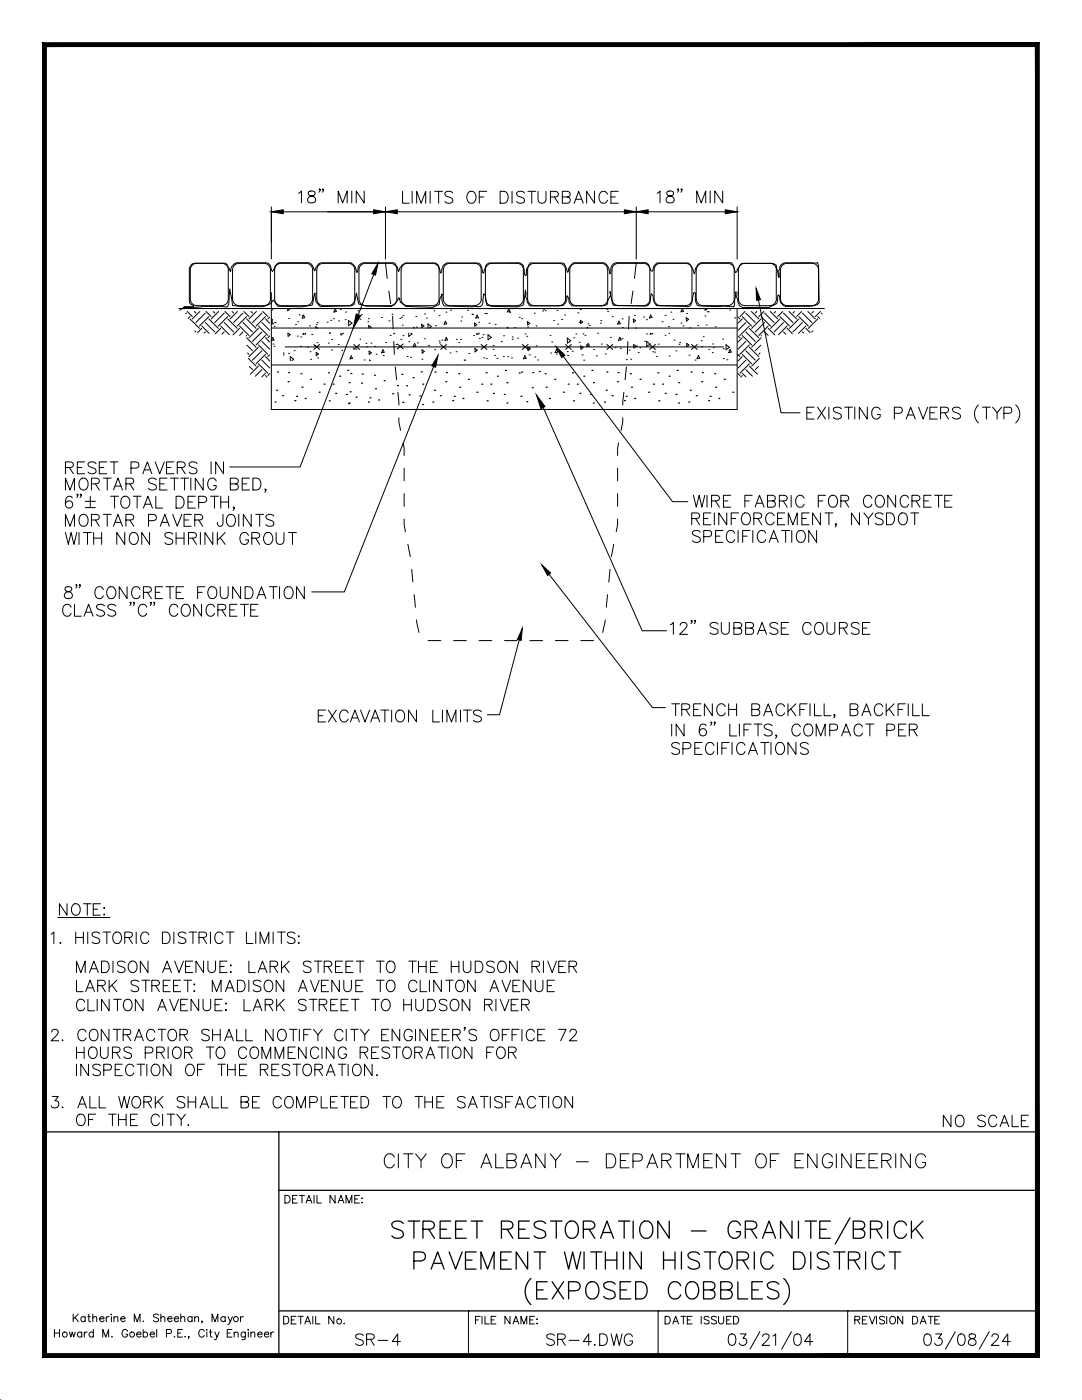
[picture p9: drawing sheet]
<svg xmlns="http://www.w3.org/2000/svg" width="216mm" height="279mm" viewBox="0 0 216 279" stroke-linecap="round" stroke-linejoin="round" font-family="sans-serif">
<!-- layer: Y -->
<g fill="none" stroke="#000" stroke-width=".2">
<path d="M59.6 38.6l.6-.5v2.4M61.6 38.2a.48 .48 0 0 0 .2 .8 .99 .99 0 0 1 1.2 1 .83 .83 0 0 1-1 .5 .83 .83 0 0 1-.6-.8 1.12 1.12 0 0 1 1.1-.7 .46 .46 0 0 0 .2-.8l-.3-.1zM63.9 37.8l-.1 .1-.2-.1 .2-.1 .1 .1-.3 .6M64.5 37.8l-.1 .1-.1-.1 .1-.1a.45 .45 0 0 1-.1 .7M70.2 38.1v2.4M72.7 38.1v2.4l-1.6-2.4v2.4M131.1 38.6l.6-.5v2.4M133.2 38.2a.48 .48 0 0 0 .2 .8 .96 .96 0 0 1 1.1 1 .83 .83 0 0 1-.9 .5 .83 .83 0 0 1-.7-.8 1.04 1.04 0 0 1 1.1-.7 .48 .48 0 0 0 .3-.8l-.4-.1zM135.4 37.8l-.1 .1-.1-.1 .1-.1a.45 .45 0 0 1-.1 .7M136.1 37.8l-.1 .1-.1-.1 .1-.1a.45 .45 0 0 1-.1 .7M141.7 38.1v2.4M144.2 38.1v2.4l-1.6-2.4v2.4"/>
<path d="M67.5 40.5v-2.4l.9 2.4 .9-2.4v2.4M76.9 52.5l.4 3.1M77.6 58.1l.4 2.5M126.3 58.1l-.4 2.5M127 52.5l-.4 3.1M139 40.5v-2.4l.9 2.4 .9-2.4v2.4M78.3 63.1l.1 2.5M78.6 68.2l.1 2.5M78.9 73.2l.2 2.6M79.4 78.3l.2 2.5M124.5 78.3l-.2 2.5M125 73.3l-.3 2.5"/>
<path d="M125.3 68.2l-.1 2.5M125.5 63.1l-.1 2.5M79.6 83.4v.8l.3 1.7M80.4 88.4l.2 1v1.5M80.6 98.5v2.5M80.6 93.4v2.6M123.2 98.5v2.5M123.2 93.4v2.6M123.4 88.4l-.2 1v1.5M124.3 83.4v.8l-.4 1.7M15.3 116.8l-.1 .1-.1-.1 .1-.2a.45 .45 0 0 1-.1 .7M16 116.8l-.1 .1-.1-.1 .1-.2a.45 .45 0 0 1-.1 .7"/>
<path d="M53.7 117.1h1.6M54.5 117.1v2.4M55.8 117.1v2.4M56.9 117.4a.88 .88 0 0 1 1-.3 .88 .88 0 0 1 .6 .9 1.04 1.04 0 0 1-.2 1.1 1.04 1.04 0 0 1-1.2 .3 1.52 1.52 0 0 1-.2-2zM60.7 117.1v2.4l-1.5-2.4v2.4M80.6 103.6v1.1l.3 1.4M81.4 108.6l.5 2.5M82.1 113.6l.3 2.5M82.6 118.7l.3 2.5M121.2 118.7l-.2 2.5M121.7 113.6l-.2 2.6M122.5 108.6l-.5 2.5"/>
<path d="M123.2 103.6v1.1l-.2 1.4M83.1 123.7l.5 2.5M85.4 127.8h2.6M90.5 127.8h2.5M95.6 127.8h2.5M100.7 127.8h2.5M105.7 127.8h2.6M110.8 127.8h2.5M118.4 127.8h-2.5M120.8 123.7l-.6 2.5M63.5 142.8h.9M65 141.7h-1.5v2.4h1.5"/>
<path d="M65.5 141.7l1.6 2.4M67.1 141.7l-1.6 2.4M69.5 142.3a.87 .87 0 0 0-1-.6 .87 .87 0 0 0-.7 .9 1.03 1.03 0 0 0 .2 1.1 1.03 1.03 0 0 0 1.1 .3l.4-.5M69.9 144.1l.9-2.4 .9 2.4M70.3 143.3h1.1M71.9 141.7l.9 2.4 .9-2.4M74 144.1l.9-2.4 .9 2.4M74.3 143.3h1.1M76 141.7h1.6M76.8 141.7v2.4M78.1 141.7v2.4M79.4 141.8a1.1 1.1 0 0 1 1.2 .4 1.1 1.1 0 0 1 0 1.3 .87 .87 0 0 1-1 .6 .87 .87 0 0 1-.7-.9 1.4 1.4 0 0 1 .5-1.4z"/>
<path d="M83.1 141.7v2.4l-1.6-2.4v2.4M86.4 141.7v2.4h1.3M88.3 141.7v2.4M89.2 144.1v-2.4l.9 2.4 .9-2.4v2.4M91.9 141.7v2.4M92.5 141.7h1.5M93.2 141.7v2.4M96.1 142a.9 .9 0 0 0-1.6 .3l.2 .3 .9 .3a.57 .57 0 0 1 .4 .5 .57 .57 0 0 1-.2 .6 1.07 1.07 0 0 1-1.3-.3M134 144.5v2.4M134 140.5h1.6M134.8 140.5v2.3M136 141.6l1.4-.1a.54 .54 0 0 0 0-.9l-1.4-.1v2.3"/>
<path d="M136.5 144.5v2.4l-1.6-2.4v2.4M136.8 141.6l.8 1.2M138.4 141.6h.9M139.9 140.5h-1.5v2.3h1.5M140.9 144.8a.68 .68 0 0 0-1-.2 1.82 1.82 0 0 0 0 2.2 .74 .74 0 0 0 1.1-.4 .74 .74 0 0 0-.6-1 .74 .74 0 0 0-.9 .7M142 144.2l-.1 .1-.1-.1 .1-.1a.45 .45 0 0 1-.1 .6M142.1 140.5v2.3l-1.6-2.3v2.3M142.7 144.2l-.1 .1-.1-.1 .1-.1a.45 .45 0 0 1-.1 .6M144.7 141a.87 .87 0 0 0-1-.5 .87 .87 0 0 0-.7 .9 1.03 1.03 0 0 0 .2 1.1 1.03 1.03 0 0 0 1.2 .2l.3-.4M145.4 141.6h1.6M145.4 140.5v2.3M145.6 144.5v2.4h1.4"/>
<path d="M147 140.5v2.3M147.5 144.5v2.4M149.9 144.5h-1.5v2.4M150 141.6l1.4-.1a.54 .54 0 0 0 0-.9l-1.4-.1v2.3h1a.63 .63 0 0 0 .6-.6 .63 .63 0 0 0-.6-.6M150.5 144.5h1.5M151.3 144.5v2.4M152.4 142.8l.9-2.3 .9 2.3M152.7 142h1.1M154.1 144.8a.9 .9 0 0 0-.9-.3 .9 .9 0 0 0-.7 .6l.2 .3 .9 .4a.57 .57 0 0 1 .5 .4 .57 .57 0 0 1-.3 .6 1.11 1.11 0 0 1-1.3-.3M156.5 141a.87 .87 0 0 0-.9-.5 .87 .87 0 0 0-.7 .9 1.03 1.03 0 0 0 .2 1.1 1.03 1.03 0 0 0 1.1 .2l.3-.4M157.2 140.5v2.3M157.8 141.5l1 1.3"/>
<path d="M158.8 140.5l-1.6 1.5M159.6 141.6h.9M159.7 145.1a.87 .87 0 0 0-1-.6 .87 .87 0 0 0-.7 .9 1.04 1.04 0 0 0 .2 1.1 1.04 1.04 0 0 0 1.2 .3l.3-.5M160.6 144.8a.87 .87 0 0 1 1-.3 .87 .87 0 0 1 .6 .9 1.03 1.03 0 0 1-.2 1.1 1.03 1.03 0 0 1-1.2 .3 1.47 1.47 0 0 1-.2-2zM161.1 140.5h-1.5v2.3M161.6 140.5v2.3M162.5 140.5v2.3h1.4M162.9 146.9v-2.4l.9 2.4 .9-2.4v2.4M164.4 140.5v2.3h1.4M165.6 145.8h1a.63 .63 0 0 0 .6-.7 .63 .63 0 0 0-.6-.6h-1v2.4M166.6 142.7l-.1 .1-.2-.1 .2-.1a.44 .44 0 0 1-.2 .7M167.9 146.9l.9-2.4 .9 2.4"/>
<path d="M168.3 146.1h1.1M169.6 141.6l1.4-.1a.54 .54 0 0 0 0-.9l-1.4-.1v2.3h1a.63 .63 0 0 0 .6-.6 .63 .63 0 0 0-.6-.6M172 142.8l.9-2.3 .9 2.3M172.1 145.1a.87 .87 0 0 0-1-.6 .87 .87 0 0 0-.7 .9 1.03 1.03 0 0 0 .2 1.1 1.03 1.03 0 0 0 1.2 .3l.3-.5M172.3 142h1.2M172.8 144.5h1.5M173.6 144.5v2.4M176.1 141a.87 .87 0 0 0-.9-.5 .87 .87 0 0 0-.7 .9 1.03 1.03 0 0 0 .2 1.1 1.03 1.03 0 0 0 1.1 .2l.3-.4M176.8 140.5v2.3M177 145.8h.9a.63 .63 0 0 0 .6-.7 .63 .63 0 0 0-.6-.6h-.9v2.4M177.4 141.5l1 1.3M178.4 140.5l-1.6 1.5"/>
<path d="M179.2 141.6h.9M179.3 145.6h.9M180.7 140.5h-1.5v2.3M180.8 144.5h-1.5v2.4h1.5M181.2 140.5v2.3M181.4 145.6l1.4-.1a.53 .53 0 0 0 0-.9l-1.4-.1v2.4M182.1 140.5v2.3h1.4M182.2 145.6l.8 1.3M184 140.5v2.3h1.4M10.2 186.4l.6-.4v2.3M12.1 188.1l-.2 .1 .2 .1 .1-.1M15.1 186v2.3"/>
<path d="M15.1 187.1h1.5M16.6 186v2.3M17.5 186v2.3M19.9 186.3a.86 .86 0 0 0-.8-.3 .86 .86 0 0 0-.7 .6l.2 .3 .9 .3a.57 .57 0 0 1 .4 .4 .57 .57 0 0 1-.2 .6 1.05 1.05 0 0 1-1.3-.2M20.6 186h1.5M21.3 186v2.3M22.9 186.1a1.09 1.09 0 0 1 1.3 .5 1.09 1.09 0 0 1-.2 1.4l-.2 .2a1.1 1.1 0 0 1-1.3-.5 1.1 1.1 0 0 1 .2-1.4zM24.9 187.1l1.3-.1a.53 .53 0 0 0 0-.9l-1.3-.1v2.3M25.7 187.1l.7 1.2M27.2 186v2.3M29.7 186.6a.84 .84 0 0 0-1-.6 .84 .84 0 0 0-.6 .9 1 1 0 0 0 .2 1.1 1 1 0 0 0 1.1 .2l.3-.5M32.4 186h.8a1.22 1.22 0 0 1 .8 1.2 1.22 1.22 0 0 1-.8 1.1h-.8z"/>
<path d="M34.7 186v2.3M37.1 186.3a.86 .86 0 0 0-.8-.3 .86 .86 0 0 0-.7 .6l.2 .3 .9 .3a.58 .58 0 0 1 .2 1 1.05 1.05 0 0 1-1.3-.2M37.7 186h1.6M38.5 186v2.3M39.7 187.1l1.3-.1a.51 .51 0 0 0 0-.9l-1.3-.1v2.3M40.5 187.1l.7 1.2M42 186v2.3M44.5 186.6a.84 .84 0 0 0-1-.6 .84 .84 0 0 0-.6 .9 1.01 1.01 0 0 0 .2 1.1 1.01 1.01 0 0 0 1.1 .2l.3-.5M45.1 186h1.6M45.9 186v2.3M49.2 186v2.3h1.3M51 186v2.3"/>
<path d="M51.9 188.3v-2.3l.9 2.3 .8-2.3v2.3M54.5 186v2.3M55.4 186h1.5M56.1 186v2.3M58.9 186.3a.86 .86 0 0 0-.9-.3 .86 .86 0 0 0-.7 .6l.3 .3 .8 .3a.57 .57 0 0 1 .4 .4 .57 .57 0 0 1-.1 .6 1.05 1.05 0 0 1-1.4-.2M59.6 186.8l.1 .1-.1 .1-.1-.1zM59.6 188.1l.1 .1-.1 .1-.1-.1zM10.3 206l.1-.4a.75 .75 0 0 1 1.1 0 .74 .74 0 0 1-.2 1l-1.1 1.1h1.5M17.2 206a.84 .84 0 0 0-1-.6 .84 .84 0 0 0-.7 .9 1 1 0 0 0 .2 1.1 1 1 0 0 0 1.1 .2l.4-.4M18 205.7a.85 .85 0 0 1 1-.3 .85 .85 0 0 1 .6 .9 .99 .99 0 0 1-.2 1.1 .99 .99 0 0 1-1.1 .2 1.43 1.43 0 0 1-.3-1.9zM21.7 205.4v2.3l-1.5-2.3v2.3M22.6 205.4h1.5"/>
<path d="M23.4 205.4v2.3M24.6 206.5l1.3-.1a.53 .53 0 0 0 0-.9l-1.3-.1v2.3M26.9 207.7l.8-2.3 .9 2.3M30.9 206a.84 .84 0 0 0-1-.6 .84 .84 0 0 0-.6 .9 1 1 0 0 0 .2 1.1 1 1 0 0 0 1.1 .2l.3-.4M31.5 205.4h1.6M32.3 205.4v2.3M33.7 205.7a.85 .85 0 0 1 1-.2 .85 .85 0 0 1 .5 .8 1 1 0 0 1-.2 1.1 1 1 0 0 1-1.1 .2 1.46 1.46 0 0 1-.2-1.9zM35.9 206.5l1.3-.1a.51 .51 0 0 0 0-.9l-1.3-.1v2.3M41.8 205.7a.86 .86 0 0 0-.9-.3 .86 .86 0 0 0-.7 .6l.3 .3 .8 .3a.55 .55 0 0 1 .4 .4 .55 .55 0 0 1-.1 .6 1.08 1.08 0 0 1-1.4-.2M42.4 205.4v2.3M43.9 205.4v2.3M44.8 207.7l.9-2.3 .9 2.3"/>
<path d="M47.2 205.4v2.3h1.3M49.1 205.4v2.3h1.3M54.5 205.4v2.3l-1.5-2.3v2.3M55.6 205.7a.85 .85 0 0 1 1-.2 .85 .85 0 0 1 .5 .8 1.01 1.01 0 0 1-.2 1.1 1.01 1.01 0 0 1-1.1 .2 1.4 1.4 0 0 1-.2-1.9zM57.8 205.4h1.5M58.5 205.4v2.3M59.7 205.4v2.3M62 205.4h-1.4v2.3M62.6 205.4l.8 1.1 .9-1.1M68.4 206a.84 .84 0 0 0-.9-.6 .84 .84 0 0 0-.7 .9 1.01 1.01 0 0 0 .2 1.1 1.01 1.01 0 0 0 1.1 .2l.3-.4M69.1 205.4v2.3M70 205.4h1.5"/>
<path d="M70.7 205.4v2.3M71.9 205.4l.9 1.1 .9-1.1M77.6 205.4h-1.4v2.3M79.8 205.4v2.3l-1.6-2.3v2.3M82.3 206a.84 .84 0 0 0-1-.6 .84 .84 0 0 0-.7 .9 1.01 1.01 0 0 0 .2 1.1 1.01 1.01 0 0 0 1.1 .2l.4-.4v-.4h-.6M82.9 205.4v2.3M85.3 205.4v2.3l-1.5-2.3v2.3M87.6 205.4h-1.4v2.3M89.7 205.4h-1.5v2.3M90.3 206.5l1.3-.1a.53 .53 0 0 0 0-.9l-1.3-.1v2.3M92.8 205.1l-.1 .1-.1-.1 .1-.1a.43 .43 0 0 1-.1 .6M95.1 205.7a.86 .86 0 0 0-.8-.3 .86 .86 0 0 0-.7 .6l.2 .3 .9 .3a.55 .55 0 0 1 .4 .4 .55 .55 0 0 1-.2 .6 1.08 1.08 0 0 1-1.3-.2"/>
<path d="M98 205.7a.85 .85 0 0 1 1-.2 .85 .85 0 0 1 .6 .8 1 1 0 0 1-.2 1.1 1 1 0 0 1-1.1 .2 1.46 1.46 0 0 1-.3-1.9zM101.6 205.4h-1.4v2.3M103.6 205.4h-1.4v2.3M104.1 205.4v2.3M106.6 206a.84 .84 0 0 0-.9-.6 .84 .84 0 0 0-.7 .9 1 1 0 0 0 .2 1.1 1 1 0 0 0 1.1 .2l.3-.4M107.3 206.5h.9M108.7 205.4h-1.4v2.3h1.4M111.4 205.4h1.6l-1.1 2.3M113.7 206l.2-.5 .7-.1a.56 .56 0 0 1 .3 .9l-1.3 1.4h1.5"/>
</g>
<!-- layer: EXBRICK -->
<g fill="none" stroke="#000" stroke-width=".2">
<path d="M38 59.7a1.32 1.32 0 0 0 1.3 1.3h4.9a1.32 1.32 0 0 0 1.4-1.3M39.3 52.6h4.9M39.3 52.5a1.32 1.32 0 0 0-1.3 1.4v5.8M44.2 52.5a1.32 1.32 0 0 1 1.4 1.4M45.6 53.9v5.8M46.4 59.7a1.32 1.32 0 0 0 1.3 1.3M47.7 52.6h4.9M47.7 52.5a1.32 1.32 0 0 0-1.3 1.4v5.8M52.7 52.5a1.32 1.32 0 0 1 1.3 1.4v5.8M54 59.7a1.32 1.32 0 0 1-1.3 1.3h-5M54.4 54.2l-.3-.4a1.49 1.49 0 0 0-.9-1.3h-6l-.4 .2a1.42 1.42 0 0 0-.7 1.3l-.1 .2-.6-1.3-.4-.4h-6.2a1.26 1.26 0 0 0-1 .9v6.7a.86 .86 0 0 0 .8 .9l.1 .2h-2M54.5 59.9l-.5 .7-1.4 .6h-4.3l-1.9-.2-.6-3.3-.2 3.1-.3 .5a43.4 43.4 0 0 0-8.1 .1l-.6-.1-.7 .6"/>
<path d="M147 54.3l.4-.8a.97 .97 0 0 1 1-.9h5.9l.6 .3 .5 2.5v-1.3l.2-.5a1.18 1.18 0 0 1 1.3-1.1l6.3-.1 .1 .7 .1 7.3-.3 .4-1.7 .4h-4.7a1.76 1.76 0 0 1-1.1-1.8l-.2-.5-.2 .1v.4a1.25 1.25 0 0 1-1 1.6l-.6 .3-5.4 .1a1.47 1.47 0 0 1-1-1.6l-.2-.6 .1-.9M147.3 59.7a1.32 1.32 0 0 0 1.4 1.3h4.9a1.32 1.32 0 0 0 1.3-1.3M148.7 52.6h4.9M148.7 52.5a1.32 1.32 0 0 0-1.4 1.4v5.8M153.6 52.5a1.32 1.32 0 0 1 1.3 1.4M154.9 53.9v5.8M155.7 59.7a1.32 1.32 0 0 0 1.4 1.3M157.1 52.6h4.9M157.1 52.5a1.32 1.32 0 0 0-1.4 1.4v5.8M162 52.5a1.32 1.32 0 0 1 1.3 1.4v5.8M163.3 59.7a1.32 1.32 0 0 1-1.3 1.3h-4.9"/>
</g>
<!-- layer: R -->
<g fill="none" stroke="#000" stroke-width=".2">
<path d="M54.1 42.3h93M54.1 41.3v10.4M76.9 41.3v10.4M127 41.3v10.4M147.1 41.3v10.4M37.2 62.5l-.2 .1M37.4 62.2l1 1M37.9 63.6l1.9 1.9M37.9 63.2l-.4 .4M38.8 62.2l.3 .3M38.9 66.1l.2 .2M39.9 62.2l-1.5 1.4"/>
<path d="M40.3 65.1l1.4 1.4M40.3 65.5l-.9 .9M41 64.4l1.9 1.9M41 66.3l-.3 .2M41 62.5l-1.9 1.9M41.1 62.2l1 1M41.7 63.6l1.9 1.9M41.7 63.2l-1.9 1.9M42.5 62.2l.4 .3M43.6 62.2l-1.5 1.4M44 65.1l1.8 1.7M44 65.5l-1 1.1"/>
<path d="M44.7 64.4l1.9 1.9M44.7 66.3l-.4 .4M44.7 62.5l-1.8 1.9M44.9 62.2l1 1M45.4 63.6l1.9 1.9M45.4 63.2l-1.8 1.9M46.3 62.2l.3 .3M47.4 62.2l-1.5 1.4M47.8 65.1l1.9 1.9M47.8 65.5l-1.3 1.3M48.5 64.4l1.9 1.9M48.5 66.3l-.7 .6"/>
<path d="M48.5 62.5l-1.9 1.9M48.7 62.2l1 1M49.2 67.4l1.9 1.9M49.2 63.6l1.9 1.9M49.2 67h-.1M49.2 63.2l-1.9 1.9M49.3 68.9l1.1 1.1M49.4 70.4l.3 .3M49.6 71.5l1.5 1.6M49.8 73.2l.6 .6M50.1 62.2l.3 .3M51.2 62.2l-1.5 1.4"/>
<path d="M51.6 72.6l1.8 1.9M51.6 68.8l1.8 1.9M51.6 65.1l1.8 1.9M51.6 65.5l-1.9 1.9M51.6 69.3l-1.9 1.9M51.6 73.1l-1.6 1.6M52.3 71.9l1.5 1.5M52.3 68.1l1.5 1.6M52.3 64.4l1.5 1.5M52.3 62.5l-1.9 1.9M52.3 66.3l-1.9 1.8M52.3 70l-1.9 1.9"/>
<path d="M52.3 73.8l-1.4 1.3M52.4 62.2l1 1M53 75l.3 .3M53 71.2l.8 .8M53 67.4l.8 .9M53 63.6l.8 .9M53 63.2l-1.9 1.9M53 67l-1.9 1.8M53 70.7l-1.9 1.9M53 74.5l-.7 .7M53.8 63.3l-.4 .3M53.8 67.1l-.4 .3"/>
<path d="M53.8 70.8l-.4 .4M53.8 74.6l-.4 .4M147.3 63.3l.3 .3M147.3 67.1l.3 .3M147.3 70.8l.3 .4M147.3 74.6l.3 .4M148.1 75l-.3 .3M148.1 71.2l-.8 .8M148.1 67.4l-.8 .9M148.1 63.6l-.8 .9M148.1 63.2l1.9 1.9M148.1 67l1.9 1.8"/>
<path d="M148.1 70.7l1.9 1.9M148.1 74.5l.7 .7M148.7 62.2l-1.1 1M148.8 71.9l-1.5 1.5M148.8 68.1l-1.5 1.6M148.8 64.4l-1.5 1.5M148.8 62.5l1.9 1.9M148.8 66.3l1.9 1.8M148.8 70l1.9 1.9M148.8 73.8l1.3 1.3M149.5 72.6l-1.9 1.9M149.5 68.8l-1.9 1.9"/>
<path d="M149.5 65.1l-1.9 1.9M149.5 65.5l1.9 1.9M149.5 69.3l1.9 1.9M149.5 73.1l1.6 1.6M149.9 62.2l1.5 1.4M151 62.2l-.3 .3M151.3 73.2l-.6 .6M151.5 71.5l-1.5 1.6M151.7 70.4l-.3 .3M151.8 68.9l-1.1 1.1M151.9 67.4l-1.9 1.9M151.9 63.6l-1.9 1.9"/>
<path d="M151.9 67h.1M151.9 63.2l1.9 1.9M152.4 62.2l-1 1M152.6 64.4l-1.9 1.9M152.6 66.3l.7 .6M152.6 62.5l1.9 1.9M153.3 65.1l-1.9 1.9M153.3 65.5l1.3 1.3M153.7 62.2l1.5 1.4M154.8 62.2l-.3 .3M155.6 63.6l-1.8 1.9M155.6 63.2l1.9 1.9"/>
<path d="M156.2 62.2l-1 1M156.3 64.4l-1.8 1.9M156.3 66.3l.5 .4M156.3 62.5l1.9 1.9M157.1 65.1l-1.8 1.7M157.1 65.5l1 1.1M157.4 62.2l1.5 1.4M158.5 62.2l-.3 .3M159.4 63.6l-1.9 1.9M159.4 63.2l1.9 1.9M159.9 62.2l-1 1M160.1 64.4l-1.9 1.9"/>
<path d="M160.1 66.3l.2 .2M160.1 62.5l1.9 1.9M160.8 65.1l-1.5 1.4M160.8 65.5l.8 .9M161.2 62.2l1.5 1.4M162.2 66.1l-.2 .2M162.3 62.2l-.3 .3M163.2 63.6l-1.9 1.9M163.2 63.2l.3 .4M163.7 62.2l-1 1M163.9 62.5l.1 .1"/>
</g>
<!-- layer: G -->
<path d="M54.1 58.4v23.3h93v-20.1M35.7 61.6h128.8M54.1 72.8h93M54.1 65.5h93" fill="none" stroke="#000" stroke-width=".2"/>
<!-- layer: DIM -->
<path d="M75.4 52.6l-.5 2.3-.7-.3zM150.9 57.6l.8 2.2-.7 .1zM71.1 62.7l.9 .3-1.5 2.5zM87.4 71l-.5 2.3-.7-.3zM111 69.2l1.7 1.7-.6 .5zM107 78.8l1.8 2.3-.9 .5zM108.1 112.7l1.8 1.7-.6 .5zM104.2 125.4l-.2 2.4-.8-.2z" fill="#000" stroke="#000" stroke-width=".2"/>
<g fill="none" stroke="#000" stroke-width=".2">
<path d="M74.6 54.8l-14.7 38.4h-14.1M151.3 59.9l4.6 22.5h3.7M54.1 63.6l.3 .2-.3 .2M54.1 64.4l.2-.3 .2 .5-.4 .1M54.3 61.8h.1M54.4 67.4l.3 .5-.6 .1zM54.5 68.7h.1M54.7 69.1h.1M54.7 65.1h.1M54.8 64.4h.1M54.9 64.4h.1M56.5 70.8h.1"/>
<path d="M56.5 70.5h.1M56.9 69.2h87.4M57.4 61.6v.4l.4-.3-.1-.1M57.4 66.5l.5 .3-.4 .3zM57.6 70.5h.1M57.6 63.6h.1M57.9 72v-.8l.7 .5-.3 .3M58.7 70h.1M59 64.8h.1M59.3 67.1h.1M59.4 64.2h.1M59.7 62.8h.1"/>
<path d="M59.9 69.1h.1M60 67.2h.1M60.3 63h.1M60.6 62.9l.2 .5-.5 .1zM60.6 66.5l-.1 .2 .5-.1-.1-.1M61.3 69.3h.1M61.7 65h.1M61.9 70.2h.1M62 71.7h.1M62.2 66.8h.1M62.6 68.7l1.2 1M62.8 69h.1"/>
<path d="M63 65.5v-.3l.4 .3M63.1 70.3l.4 .4-.4 .3zM63.1 64.8h.1M63.2 68.4h.1M63.3 64.4h.1M63.4 71.4h.1M63.8 68.7l-1.2 1M65.3 64.3h.1M65.5 68.5h.1M65.7 66.5h.1M66 63.9h.1M66.1 69.9h.1"/>
<path d="M66.2 67.8h.1M66.5 63.6h.1M66.9 61.7l.2 .5-.5 .1zM67.5 68.8h.1M67.6 64.1h.1M68 61.6v.2l.2-.2M68 66.5l.1 .4 .3-.4M68.2 69.9h.1M68.9 63.8h.1M68.9 62.3h.1M69.6 64l.6 .5-.6 .5zM70.1 71l.2 .5-.5 .1z"/>
<path d="M70.4 69.5h.1M70.6 68.7l1.2 1M71 69.7h.1M71.4 62h.1M71.8 68.7l-1.2 1M71.8 67.7h.1M71.8 63.7h.1M72.1 62.8h.1M72.7 71.8h.1M73 68.5h.1M73.2 69.2h.1M73.4 64.2h.1"/>
<path d="M73.5 63.6h.1M73.6 65.5v-.5l.4 .3-.2 .2M73.6 70.1l.5 .3-.4 .3zM73.8 72l-.1-.2 .2 .2M74 68.5h.1M74.7 69.1h.1M75.1 70.7h.1M76.1 63.4h.1M76.4 69.8l.3 .5-.6 .1zM76.5 71h.1M76.9 68.3h.1M77.6 64h.1"/>
<path d="M77.9 67h.1M78.2 62.7h.1M78.6 66.5v.1l.2-.1M79 68.8h.1M79.3 68.6l1.2 1M79.8 63.5h.1M79.9 69.1h.1M80 67.7h.1M80.1 63.3h.1M80.3 64.9h.1M80.4 67h.1M80.4 63h.1"/>
<path d="M80.5 68.6l-1.2 1M81.2 71.1h.1M81.6 66.5v.6l.6-.4-.2-.2M81.6 68.2h.1M81.9 71.3h.1M82.5 65.5l.1-.2v.2M82.7 68.6l.3 .5-.6 .1zM83 63.2h.1M83.1 65.3h.1M83.3 68.4h.1M84.1 64.7l.5 .3-.4 .4zM84.2 71.7h.1"/>
<path d="M84.2 69.8l.5 .3-.5 .4zM84.7 67.6h.1M84.7 62.7h.1M85.1 63.5h.1M85.4 65.5v-.9l.7 .6-.5 .3M85.5 68.9h.1M86.5 73.2l-17.8 44.9h-6.5M86.6 62h.1M86.7 69.8h.1M86.9 65h.1M87.6 68.1h.1M87.6 63h.1"/>
<path d="M87.7 68.5h.1M87.9 68.7l1.2 1M88.1 67.9h.1M88.9 64.1l.2 .5-.5 .1zM89 62.3h.1M89 67.3l.3 .5-.5 .1zM89.1 68.7l-1.2 1M89.8 70.4h.1M89.9 61.9h.1M91 70.2h.1M91 67.7h.1M91.5 68.4h.1"/>
<path d="M91.9 67.7h.1M91.9 64.1h.1M92.1 63.3h.1M92.6 71.9h.1M92.7 71.9h.1M93.3 61.9h.1M93.6 70.5h.1M94.2 62.7h.1M94.3 62.8h.1M94.5 67h.1M94.7 64.5l.4 .3-.4 .3zM94.8 69.6l.4 .3-.4 .3z"/>
<path d="M95.2 66.5l-.1 .2 .5-.1-.1-.1M95.2 62.9l.3 .5-.6 .1zM95.5 64.3h.1M95.7 67.5h.1M96 68.7l1.2 1M96.2 67.4h.1M96.4 66.8h.1M96.5 71.4h.1M96.8 62.6h.1M97 71.5h.1M97.1 62.6h.1M97.2 68.7l-1.2 1"/>
<path d="M97.4 66.8l.6 .5-.6 .5zM97.6 61.6h.1M97.6 64.5h.1M98.4 69.7h.1M98.4 69h.1M98.7 70.9h.1M98.8 64.7h.1M99.2 71.6h.1M100 68.2h.1M100.4 71.2h.1M100.5 67h.1M101.2 65.5v-.2l.2 .2"/>
<path d="M101.3 71.2h.1M101.5 61.6l.3 .5-.6 .2zM101.7 62.4h.1M102.1 71.4h.1M102.2 67.7h.1M102.2 67.2h.1M102.7 65.4h.1M103.3 67.5h.1M103.6 63.3h.1M104.1 63.6h.1M104.2 68.7l1.2 1M104.7 71l.3 .5-.5 .1z"/>
<path d="M104.8 66.7h.1M105.1 67.1h.1M105.2 64.2l.5 .3-.4 .4zM105.3 69.7h.1M105.3 65.3h.1M105.3 69.3l.5 .3-.4 .4zM105.4 68.7l-1.2 1M105.5 69.4h.1M105.6 70.8h.1M106.6 62.5h.1M106.7 71.2h.1M107 69h.1"/>
<path d="M107 65h.1M107.3 71.8h.1M108.2 62.1h.1M108.5 61.8h.1M108.8 62h.1M109.7 66.9h.1M109.9 70.5h.1M110.1 68.2h.1M110.5 63.9h.1M111 70.7h.1M111 69.8l.3 .5-.5 .1zM111.1 62h.1"/>
<path d="M111.3 64.7h.1M112.1 63.8h.1M112.1 70.4h.1M112.4 71.1l21.8 29h3M112.6 62.9h.1M112.8 68.7l1.2 1M113.2 70.2h.1M113.2 67.5l.7 .5-.7 .5zM113.3 71h.1M114 68.7l-1.2 1M114.2 70.1h.1M114.5 67.4h.1"/>
<path d="M114.9 66.7h.1M115.3 62.4h.1M115.5 68.3h.1M115.6 64.3h.1M115.8 61.8h.1M115.8 63.9l.5 .3-.4 .4zM115.9 69l.5 .4-.5 .3zM116.2 70.8h.1M116.3 66.6h.1M116.5 71.9h.1M116.7 66.9h.1M116.9 68.8h.1"/>
<path d="M117.1 65.5l.1-.2 .1 .2M117.3 64.6h.1M117.4 68.5l.2 .5-.5 .2zM117.6 65h.1M118.4 69.8h.1M119 71h.1M119.2 66.5h.1M119.8 64.5h.1M119.9 64h.1M120 68.7h.1M120.8 70.6h.1M121.1 68.7l1.2 1"/>
<path d="M121.1 61.7h.1M121.2 62.2h.1M121.8 67.3h.1M122.2 63.2h.1M122.3 68.7l-1.2 1M122.7 69.4h.1M123.5 64.1l.3 .5-.6 .1zM123.7 67.3l.2 .5-.5 .1zM123.8 69.5h.1M124.1 67.6h.1M124.1 63.6h.1M124.2 65.4h.1"/>
<path d="M125 71.8h.1M125.5 69.9h.1M125.8 71.7h.1M126.4 63.7l.4 .3-.4 .3zM126.4 68.8l.5 .3-.4 .3zM126.6 63h.1M126.8 65.5h.1M127 61.6h.1M127 69.1h.1M127.4 70.3h.1M127.7 69.4h.1M128.4 63.3h.1"/>
<path d="M128.6 68.1h.1M129 63.8h.1M129 66.7h.1M129 68.1l.7 .6-.6 .4zM129.6 68.7l1.2 1M129.8 66.5l-.1 .2 .5-.1v-.1M129.8 62.9l.3 .5-.5 .1zM130.3 70.2h.1M130.6 70.3h.1M130.8 68.7l-1.2 1M131 71.1h.1M131.3 68.7h.1"/>
<path d="M132.1 64.2h.1M132.7 66.9h.1M132.7 62.9h.1M133.4 65.2h.1M133.5 66.5h.1M133.5 71.1h.1M133.8 62.3h.1M134.3 63.7h.1M134.5 67.9h.1M134.9 70h.1M135.5 68.7h.1M135.6 68.3h.1"/>
<path d="M135.9 64.5h.1M136.1 61.6l.3 .5-.5 .1 .2-.6M136.3 65h.1M136.9 63.4l.5 .3-.4 .4zM137 68.5l.5 .3-.4 .4zM137 62.6h.1M137.5 70.9h.1M137.6 65.4h.1M138 68.7l1.1 1M138.7 71.9h.1M139.1 68.7l-1.1 1M139.2 64.9h.1"/>
<path d="M139.4 71l.2 .5-.5 .1zM139.9 68h.1M140 69.1h.1M140.3 67.2h.1M140.7 63.1h.1M140.7 61.6v.3l.5-.3M140.9 64.9h.1M141.1 62.2h.1M141.3 62.2h.1M141.4 69.7h.1M142.1 70.4h.1M142.2 68.6h.1"/>
<path d="M142.3 69.4h.1M142.7 65.2h.1M144.2 67.6h.1M144.3 69.6h.1M144.4 71.6h.1M144.9 68.8l.6 .5-.6 .5zM145 71.8h.1M145.5 70.4h.1M145.6 61.9h.1M145.7 69.7l.2 .6-.5 .1zM146.6 63.4h.1M108.3 81.2l19.8 44.7h4.9"/>
<path d="M109.6 114.6l20.6 26.6h2.6M103.6 127.7l-3.9 14.9h-2.5"/>
</g>
<!-- layer: TEXT -->
<g fill="none" stroke="#000" stroke-width=".2">
<path d="M14.4 99.4a.68 .68 0 0 0-1-.2 1.82 1.82 0 0 0 0 2.1 .73 .73 0 0 0 1.1-.3 .73 .73 0 0 0-.5-1 .73 .73 0 0 0-.9 .6M15.5 98.7l-.1 .1-.1-.1 .1-.1a.45 .45 0 0 1-.1 .7M16.2 98.7l-.1 .1-.1-.1 .1-.1a.44 .44 0 0 1-.1 .7M18 99v2.1M22.1 99h1.5M22.9 99v2.4M24.3 99.4a.88 .88 0 0 1 1-.3 .88 .88 0 0 1 .6 .8 1.04 1.04 0 0 1-.2 1.2 1.04 1.04 0 0 1-1.1 .2 1.51 1.51 0 0 1-.3-1.9zM26.6 99h1.6M27.4 99v2.4M31.1 99v2.4h1.3M35.1 99h.8a1.27 1.27 0 0 1 .9 1.2 1.27 1.27 0 0 1-.9 1.2h-.8zM39 99h-1.5v2.4"/>
<path d="M42 99h1.6M42.8 99v2.4M44 99v2.4M45.6 99v2.4M46 96.6l1.3-.2a.53 .53 0 0 0 0-.9l-1.3-.1v2.4l1.3-.1a.62 .62 0 0 0 .2-.7 .62 .62 0 0 0-.5-.4M48.3 96.6h.9M49.8 95.4h-1.5v2.4h1.5M50.5 95.4h.8a1.27 1.27 0 0 1 .8 1.2 1.27 1.27 0 0 1-.8 1.2h-.8zM53.1 97.7l-.2 .1-.1-.1 .1-.1 .2 .1-.3 .6M161 82.4h.9M162.5 81.3h-1.5v2.3h1.5M163.1 81.3l1.6 2.3"/>
<path d="M164.7 81.3l-1.6 2.3M165.4 81.3v2.3M167.9 81.6a.9 .9 0 0 0-1.6 .2l.2 .3 .9 .4a.58 .58 0 0 1 .4 .4 .58 .58 0 0 1-.2 .6 1.07 1.07 0 0 1-1.3-.2M168.6 81.3h1.5M169.3 81.3v2.3M170.6 81.3v2.3M173.1 81.3v2.3l-1.6-2.3v2.3M175.6 81.8a.87 .87 0 0 0-1-.5 .87 .87 0 0 0-.7 .8 1.03 1.03 0 0 0 .3 1.2 1.03 1.03 0 0 0 1.1 .2l.3-.4v-.4h-.5M178.5 82.5h1a.61 .61 0 0 0 .6-.6 .61 .61 0 0 0-.6-.6h-1v2.3M180.8 83.6l.9-2.3 .9 2.3M181.2 82.8h1.1M183.3 81.3l.9 2.3 .9-2.3"/>
<path d="M185.5 82.4h1M187 81.3h-1.5v2.3h1.5M187.7 82.4l1.3-.1a.54 .54 0 0 0 0-.9l-1.3-.1v2.3M188.5 82.4l.8 1.2M191.6 81.6a.9 .9 0 0 0-1.5 .2l.2 .3 .9 .4a.58 .58 0 0 1 .4 .4 .58 .58 0 0 1-.2 .6 1.07 1.07 0 0 1-1.3-.2M195.2 80.8a2.43 2.43 0 0 0 0 3.6M196 81.3h1.6M196.8 81.3v2.3M198.1 81.3l.9 1.1 .9-1.1M199 82.4v1.2M200.3 82.5l1.4-.1a.63 .63 0 0 0 .2-.7 .63 .63 0 0 0-.6-.4h-1v2.3M202.7 80.8a2.39 2.39 0 0 1 0 3.6"/>
<path d="M28.6 101.4l.9-2.4 .9 2.4M39.6 100.3h1.1a.63 .63 0 0 0 .6-.6 .63 .63 0 0 0-.6-.7h-1.1v2.4M11.5 183.1h10.5M13.4 180.4v2.2l-1.5-2.2v2.2M14.7 180.5a1.06 1.06 0 0 1 1.2 .3 1.06 1.06 0 0 1 0 1.3 .84 .84 0 0 1-1 .6 .84 .84 0 0 1-.6-.9 1.44 1.44 0 0 1 .4-1.3zM16.7 180.4h1.5M17.4 180.4v2.2M18.6 181.5h.9M20 180.4h-1.4v2.2h1.4M20.7 181.2l.1-.1 .1 .1-.1 .1zM20.7 182.5l.1-.1 .1 .1-.1 .1zM145.6 266.3a.77 .77 0 0 1 1.1 .3 1.85 1.85 0 0 1-.2 1.8 .71 .71 0 0 1-1.1-.3 1.92 1.92 0 0 1 .2-1.8z"/>
<path d="M147.7 266.2h1.2l-.6 .9a.76 .76 0 0 1 .7 1 .76 .76 0 0 1-1.3 .3l-.2-.3M151.6 265.8l-2 3.5M152.2 266.7l.1-.3 .3-.2 .6 .1a.53 .53 0 0 1 .2 .8l-1.3 1.4h1.5M154.2 266.6l.6-.4v2.3M157.9 265.8l-1.9 3.5M158.7 266.3a.77 .77 0 0 1 1.1 .3 1.85 1.85 0 0 1-.2 1.8 .71 .71 0 0 1-1.1-.3 1.92 1.92 0 0 1 .2-1.8zM162.2 267.7h-1.7l1.1-1.5v2.3M184.6 266.3a.77 .77 0 0 1 1.1 .3 1.85 1.85 0 0 1-.2 1.8 .71 .71 0 0 1-1.1-.3 1.92 1.92 0 0 1 .2-1.8zM186.7 266.2h1.2l-.6 .9a.76 .76 0 0 1 .7 1 .76 .76 0 0 1-1.3 .3l-.2-.3M190.6 265.8l-1.9 3.5M191.4 266.3a.74 .74 0 0 1 1.1 .3 1.45 1.45 0 0 1-.6 1.9h-.2a1.07 1.07 0 0 1-.6-1.3zM193.5 266.3a.47 .47 0 0 0 .2 .8 .92 .92 0 0 1 1.1 1 .79 .79 0 0 1-.9 .4 .79 .79 0 0 1-.7-.8 1.06 1.06 0 0 1 1.1-.6 .47 .47 0 0 0 .2-.8l-.3-.1z"/>
<path d="M197.4 265.8l-2 3.5M197.9 266.7l.1-.3 .4-.2 .6 .1a.53 .53 0 0 1 .1 .8l-1.3 1.4h1.5M201.6 267.7h-1.6l1.1-1.5v2.3"/>
</g>
<!-- layer: C -->
<g fill="none" stroke="#000" stroke-width=".25">
<path d="M55.2 77.9h.1M55.4 74.3h.1M56.4 79h.1M57.5 76.2h.1M57.6 74.4h.1M58.8 79.9h.1M59.2 79.1h.1M60 74.6h.1M60.3 77.3h.1M60.9 79.5h.1M62 75.7h.1M63.7 78.3h.1"/>
<path d="M64.6 76.7h.1M65.5 74.4h.1M65.7 80h.1M66.5 76.7h.1M67 78.5h.1M67.8 75.1h.1M69.1 78.7h.1M69.4 73.9h.1M69.7 76.4h.1M69.9 78.2h.1M70 74.5h.1M71.1 79.3h.1"/>
<path d="M72.2 76.5h.1M72.3 74.7h.1M73.8 79.4h.1M74.7 74.9h.1M74.9 77.6h.1M75.6 79.8h.1M76.6 76h.1M78.4 78.6h.1M79.3 77h.1M80.2 74.7h.1M81.1 77h.1M81.7 78.8h.1"/>
<path d="M82.4 75.4h.1M83.8 79h.1M84.1 74.2h.1M84.3 76.7h.1M86.7 77.9h.1M86.8 74.3h.1M87.9 79h.1M89 76.2h.1M89.1 74.4h.1M90.3 79.9h.1M90.7 79.1h.1M91.5 74.6h.1"/>
<path d="M91.7 77.3h.1M92.4 79.5h.1M93.5 75.7h.1M95.2 78.3h.1M96.1 76.7h.1M97 74.4h.1M97.2 80h.1M97.9 76.7h.1M98.5 78.5h.1M99.3 75.1h.1M100.6 78.7h.1M100.9 73.9h.1"/>
<path d="M101.2 76.4h.1M103.6 74.4h.1M103.9 79.1h.1M104.1 74.3h.1M106.2 77.4h.1M106.3 74.4h.1M107.6 74.1h.1M108.8 74.6h.1M109 77.3h.1M109.6 79.5h.1M110.7 75.7h.1M112.4 78.3h.1"/>
<path d="M113.4 76.7h.1M114.3 74.4h.1M114.4 80h.1M115.2 76.7h.1M115.7 78.5h.1M116.5 75.1h.1M117.9 78.7h.1M118.1 73.9h.1M118.4 76.4h.1M121 77.9h.1M121.1 74.3h.1M122.1 79h.1"/>
<path d="M123.2 76.2h.1M123.3 74.4h.1M124.6 79.9h.1M124.9 79.1h.1M125.8 74.6h.1M126 77.3h.1M126.6 79.5h.1M127.7 75.7h.1M129.4 78.3h.1M130.4 76.7h.1M131.3 74.4h.1M131.4 80h.1"/>
<path d="M132.2 76.7h.1M132.7 78.5h.1M133.5 75.1h.1M134.9 78.7h.1M135.1 73.9h.1M135.4 76.4h.1M137.8 77.9h.1M137.9 74.3h.1M138.9 79h.1M140 76.2h.1M140.1 74.4h.1M141.4 79.9h.1"/>
<path d="M141.7 79.1h.1M142.6 74.6h.1M142.8 77.3h.1M143.4 79.5h.1M144.5 75.7h.1M146.2 78.3h.1M147.2 70.9h.1M54.9 80.2h.1M69.6 80.5h.1M69.7 80.4h.1M73.5 80.2h.1M80.4 80.3h.1"/>
<path d="M84.3 80.7h.1M86.4 80.2h.1M101.1 80.4h.1M105.1 80.2h.1M107.9 80.3h.1M118.4 80.4h.1M120.6 80.2h.1M135.4 80.4h.1M137.4 80.2h.1M80.5 244.2a1.52 1.52 0 0 0-2.3 0 .83 .83 0 0 0 .6 1l1 .3a.82 .82 0 0 1 .6 .6 .82 .82 0 0 1-.3 .9 1.55 1.55 0 0 1-1.9-.4M81.4 243.7h2.3M82.6 243.7v3.4"/>
<path d="M84.4 245.3h1.5l.4-.1a.76 .76 0 0 0 0-1.3l-.4-.2h-1.5v3.4M85.5 245.3l1.2 1.8M87.8 245.3h1.3M89.9 243.7h-2.1v3.4M90.9 245.3h1.3M93 243.7h-2.1v3.4M94 243.7h2.3M95.2 243.7v3.4M100.1 245.3h1.4l.5-.1a.79 .79 0 0 0 0-1.3l-.5-.2h-1.4v3.4M101.2 245.3l1.1 1.8M103.5 245.3h1.3M105.6 243.7h-2.1v3.4"/>
<path d="M105.9 255.1a3.5 3.5 0 0 0 0 5.3M107.1 257.4h1.3M108.9 244.2a1.52 1.52 0 0 0-2.3 0 .83 .83 0 0 0 .7 1l.9 .3a.82 .82 0 0 1 .7 .6 .82 .82 0 0 1-.4 .9 1.55 1.55 0 0 1-1.9-.4M109.2 255.8h-2.1v3.4h2.1M109.9 243.7h2.2M110.2 255.8l2.3 3.4M111 243.7v3.4M112.5 255.8l-2.3 3.4M113.1 244.2a1.27 1.27 0 0 1 1.5-.5 1.27 1.27 0 0 1 .8 1.3 1.56 1.56 0 0 1-1.6 2.1 2.02 2.02 0 0 1-.7-2.9zM113.5 257.6h1.4a.9 .9 0 0 0 .9-.9 .9 .9 0 0 0-.9-.9h-1.4v3.4M116.4 245.3h1.5l.4-.1a.76 .76 0 0 0 0-1.3l-.4-.2h-1.5v3.4M117.2 256.3a1.27 1.27 0 0 1 1.5-.5 1.27 1.27 0 0 1 .8 1.3 1.56 1.56 0 0 1-1.6 2.1 1.98 1.98 0 0 1-.7-2.9z"/>
<path d="M117.5 245.3l1.2 1.8M119.8 247.1l1.3-3.4 1.3 3.4M120.3 246h1.6M122.7 256.3a1.51 1.51 0 0 0-2.2 0 .87 .87 0 0 0 .6 1l1 .3a.82 .82 0 0 1 .6 .6 .82 .82 0 0 1-.3 .9 1.59 1.59 0 0 1-1.9-.4M123.4 243.7h2.3M123.7 257.4h1.3M124.5 243.7v3.4M125.9 255.8h-2.2v3.4h2.2M126.3 243.7v3.4M126.8 255.8h1.2a1.83 1.83 0 0 1 1.2 1.7 1.83 1.83 0 0 1-1.2 1.7h-1.2zM128 244.2a1.27 1.27 0 0 1 1.4-.5 1.27 1.27 0 0 1 .9 1.3 1.56 1.56 0 0 1-1.7 2.1 2.02 2.02 0 0 1-.6-2.9zM133.5 243.7v3.4l-2.2-3.4v3.4"/>
<path d="M135.8 256.6a1.27 1.27 0 0 0-1.4-.8 1.27 1.27 0 0 0-1 1.3 1.56 1.56 0 0 0 1.6 2.1l.7-.5 .1-.3M137.1 256.3a1.27 1.27 0 0 1 1.5-.5 1.27 1.27 0 0 1 .8 1.3 1.56 1.56 0 0 1-1.6 2.1 2.02 2.02 0 0 1-.7-2.9zM137.9 245.7h3M140.4 257.4h1.5l.4-.1a.79 .79 0 0 0 0-1.3l-.4-.2h-1.5v3.4h1.5a.9 .9 0 0 0 .8-.9 .9 .9 0 0 0-.8-.9M143.8 257.4h1.5l.5-.1a.79 .79 0 0 0 0-1.3l-.5-.2h-1.5v3.4h1.5a.9 .9 0 0 0 .8-.9 .9 .9 0 0 0-.8-.9M147.2 255.8v3.4h2M147.7 244.5a1.26 1.26 0 0 0-1.4-.8 1.26 1.26 0 0 0-1 1.3 1.56 1.56 0 0 0 1.6 2.1 1.16 1.16 0 0 0 .8-1.3h-.8M148.7 245.3h1.5l.5-.1a.76 .76 0 0 0 0-1.3l-.5-.2h-1.5v3.4M149.9 245.3l1.1 1.8M150 257.4h1.3M152.1 247.1l1.4-3.4 1.2 3.4M152.1 255.8h-2.1v3.4h2.1"/>
<path d="M152.6 246h1.7M155.4 256.3a1.51 1.51 0 0 0-2.3 0 .87 .87 0 0 0 .7 1l.9 .3a.83 .83 0 0 1 .7 .6 .83 .83 0 0 1-.3 .9 1.59 1.59 0 0 1-2-.4M156.4 255.1a3.5 3.5 0 0 1 0 5.3M158 243.7v3.4l-2.3-3.4v3.4M159.3 243.7v3.4M160.6 243.7h2.3M161.8 243.7v3.4M163.6 245.3h1.3M165.7 243.7h-2.1v3.4M169.6 243l-2.9 5.3M170.3 245.3h1.4l.5-.1a.79 .79 0 0 0 0-1.3l-.5-.2h-1.4v3.4h1.4l.5-.1a.91 .91 0 0 0 .3-1 .91 .91 0 0 0-.8-.7M173.7 245.3h1.5l.5-.1a.79 .79 0 0 0 0-1.3l-.5-.2h-1.5v3.4"/>
<path d="M174.8 245.3l1.2 1.8M177.1 243.7v3.4M180.9 244.5a1.25 1.25 0 0 0-1.5-.8 1.25 1.25 0 0 0-1 1.3 1.56 1.56 0 0 0 1.7 2.1l.6-.5 .2-.3M181.9 243.7v3.4M182.7 245.2l1.4 1.9M184.1 243.7l-2.2 2.3"/>
</g>
<!-- layer: NEWBRICK -->
<g fill="none" stroke="#000" stroke-width=".2">
<path d="M54.4 54.2l.3-.5a1.69 1.69 0 0 1 1-1.3h5.9a2.43 2.43 0 0 1 1.2 1.6l.1-.1a1.87 1.87 0 0 1 1.2-1.4h6a1.95 1.95 0 0 1 1 1.8l.2 .1 .1-.6a1.14 1.14 0 0 1 1-1.3h6.2a2.6 2.6 0 0 1 .9 1.7l.2-.5a1.76 1.76 0 0 1 1-1.1l.1-.1h6.2a2.12 2.12 0 0 1 .9 2l.2-.2a1.76 1.76 0 0 1 1.1-1.8h6.2a2.1 2.1 0 0 1 1 2h.1l.1-.3a2.06 2.06 0 0 1 1-1.7h6.1a1.29 1.29 0 0 1 .9 1.4l.2 1h.2a2.75 2.75 0 0 1 .9-2.5l6.4 .1 .2 .1 .2 .3 .5 1.4 .2-.1a2.23 2.23 0 0 1 1.1-1.7h6a2.57 2.57 0 0 1 1.2 2.2l.2-.5a1.39 1.39 0 0 1 1.1-1.8h6l.5 .6 .4 1 .3 .1a2.21 2.21 0 0 1 .9-1.6h6.3a4.4 4.4 0 0 1 1.2 2.2v-.3a2.4 2.4 0 0 1 1.3-2h6a4 4 0 0 1 .9 2l.1-.1M54.5 59.9l.9 1.2 4.7 .1 2.2-.3 .5-2.4 .3 1.8 .8 .9 6.1-.2 .6-.2 .5-2.3 .5 2.2 1.5 .4 4.9 .1 .7-.4 .9-1.4 .3 .9 1.1 .9 5.4 .1 1.2-.5 .2-1.2 .4-.9v.9l.1 .9 .3 .5 6.5 .2M54.8 59.7a1.32 1.32 0 0 0 1.3 1.3h5a1.32 1.32 0 0 0 1.3-1.3M56.1 52.6h4.9M56.1 52.5a1.32 1.32 0 0 0-1.3 1.4v5.8M61.1 52.5a1.32 1.32 0 0 1 1.3 1.4v5.8M63.2 59.7a1.32 1.32 0 0 0 1.3 1.3h5a1.32 1.32 0 0 0 1.3-1.3M64.5 52.6h5M64.5 52.5a1.32 1.32 0 0 0-1.3 1.4v5.8M69.5 52.5a1.32 1.32 0 0 1 1.3 1.4v5.8M71.6 59.7a1.32 1.32 0 0 0 1.3 1.3h5a1.32 1.32 0 0 0 1.3-1.3M72.9 52.6h5"/>
<path d="M73 52.5a1.32 1.32 0 0 0-1.4 1.4v5.8M77.9 52.5a1.32 1.32 0 0 1 1.3 1.4M79.2 53.9v5.8M80 59.7a1.32 1.32 0 0 0 1.3 1.3h5a1.32 1.32 0 0 0 1.3-1.3M81.3 52.6h5M81.4 52.5a1.32 1.32 0 0 0-1.4 1.4v5.8M86.3 52.5a1.32 1.32 0 0 1 1.3 1.4M87.6 53.9v5.8M88.5 59.7a1.32 1.32 0 0 0 1.3 1.3h4.9M89.8 52.6h4.9M89.8 52.5a1.32 1.32 0 0 0-1.3 1.4v5.8M94.7 52.5a1.32 1.32 0 0 1 1.3 1.4v5.8"/>
<path d="M96 59.7a1.32 1.32 0 0 1-1.3 1.3M96.9 59.7a1.32 1.32 0 0 0 1.3 1.3h4.9a1.32 1.32 0 0 0 1.4-1.3M98.2 52.6h4.9M98.2 52.5a1.32 1.32 0 0 0-1.3 1.4v5.8M103.1 52.5a1.32 1.32 0 0 1 1.4 1.4l-.1 5.8M105.3 59.7a1.32 1.32 0 0 0 1.3 1.3h4.9a1.32 1.32 0 0 0 1.4-1.3M106.6 52.6h4.9M106.6 52.5a1.32 1.32 0 0 0-1.3 1.4v5.8M111.5 52.5a1.32 1.32 0 0 1 1.4 1.4l-.1 5.8M113.7 59.7a1.32 1.32 0 0 0 1.3 1.3M115 52.6h4.9M115 52.5a1.32 1.32 0 0 0-1.3 1.4v5.8"/>
<path d="M119.9 52.5a1.32 1.32 0 0 1 1.4 1.4v5.8M121.3 59.7a1.32 1.32 0 0 1-1.4 1.3h-4.9M122.1 59.7a1.32 1.32 0 0 0 1.3 1.3h5a1.32 1.32 0 0 0 1.3-1.3M123.4 52.6h5M123.4 52.5a1.32 1.32 0 0 0-1.3 1.4v5.8M128.4 52.5a1.32 1.32 0 0 1 1.3 1.4M129.7 53.9v5.8M130.5 59.7a1.32 1.32 0 0 0 1.3 1.3h5M131.8 52.6h5M131.8 52.5a1.32 1.32 0 0 0-1.3 1.4v5.8M136.8 52.5a1.32 1.32 0 0 1 1.3 1.4v5.8M138.1 59.7a1.32 1.32 0 0 1-1.3 1.3"/>
<path d="M138.9 59.7a1.32 1.32 0 0 0 1.4 1.3h4.9M140.3 52.6h4.9M140.3 52.5a1.32 1.32 0 0 0-1.4 1.4v5.8M145.2 52.5a1.32 1.32 0 0 1 1.3 1.4v5.8M146.5 59.7a1.32 1.32 0 0 1-1.3 1.3M146.9 58.3h-.2l.1 .8-.3 2.1-2.2-.1a18.2 18.2 0 0 1-5.1-.1l-.1-.1a3.6 3.6 0 0 1-.4-2.5h-.3l-.4 2.2a.92 .92 0 0 1-1.3 .6l-5.7-.2-.5-.7-.2-1.2-.3-.5-.4 1.9-.3 .5-.5 .1-6.4-.2-.2-.5-.5-2.2 .1 .8-.5 .9-.1 .5a.87 .87 0 0 1-.9 .6h-6.2l-.6-.7v-.5l-.4-.8a1.57 1.57 0 0 1-1.6 2h-5.8l-.5-.7-.3-1.1 .1-.6-.2-.7-.4 3-.6 .2-.5 .1h-4.9l-1.2-.3-.4-2-.3-.3-.2 1.5a.91 .91 0 0 1-1.1 1.1"/>
</g>
<!-- layer: R -->
<path d="M54.1 42.3l2.4-.4v.8zM74.5 41.9l2.4 .4-2.4 .4zM76.9 42.3l2.4-.4v.8zM124.6 41.9l2.4 .4-2.4 .4zM127 42.3l2.3-.4v.8zM144.7 41.9l2.4 .4-2.4 .4z" fill="#000" stroke="#000" stroke-width=".2"/>
<!-- layer: Std Detail - Title Block|C -->
<path d="M8.9 225.9h198.1M55.6 237.6h151.4M55.6 225.9v44.6M55.6 261.6h151.4" fill="none" stroke="#000" stroke-width=".25"/>
<path d="M8.5 8.5l.7 261.7v-260.9zM8.5 8.5l.7 261.7-.7 .7zM9.2 270.2l-.7 .7 198.1-.7zM8.5 270.9l198.1-.7 .8 .7zM206.6 9.3v260.9l.8 .7zM206.6 9.3l.8-.8v262.4zM9.2 9.3h197.4l.8-.8zM8.5 8.5h198.9l-198.2 .8z" fill="#000" stroke="#000" stroke-width=".2"/>
<!-- layer: Std Detail - Title Block|BORDER -->
<g fill="none" stroke="#000" stroke-width=".2">
<path d="M56.9 238.6h.5a.81 .81 0 0 1 .5 .7 .81 .81 0 0 1-.5 .8h-.5zM58.4 239.3h.6M59.3 238.6h-.9v1.5h.9M59.8 238.6h1M60.3 238.6v1.5M61.3 239.6h.7M62.7 238.6v1.5M63.2 238.6v1.5h.9M66.9 238.6v1.5l-1.1-1.5v1.5M67.7 239.6h.7M70.8 239.3h.6M71.7 238.6h-.9v1.5h.9"/>
<path d="M72.2 239.1h.1zM72.2 239.9v.2zM61.1 240.1l.5-1.5 .6 1.5M67.5 240.1l.5-1.5 .6 1.5M69 240.1v-1.5l.6 1.5 .6-1.5v1.5M10.9 265.3v1.5M10.9 266h1M11.9 265.3v1.5M13.8 265.8l.3 1 .3-1 .3 1 .3-1M14.6 262.3v1.5M15 262.9l.6 .9M15.6 262.3l-1 1"/>
<path d="M16.3 266a.5 .5 0 0 0-.7 0 .5 .5 0 0 0 0 .7 .5 .5 0 0 0 .7-.1M16.3 265.8v1M16.8 265.8v1M17 263a.48 .48 0 0 0-.7-.1 .48 .48 0 0 0 0 .7 .48 .48 0 0 0 .7-.1M17 262.8v1M17.4 265.8a.5 .5 0 0 0-.6 .5M17.5 262.8h.5M17.7 262.3v1.2l.1 .2 .3 .1M18.5 263l.4-.2h.3l.1 1M18.5 262.3v1.5M18.6 266a.49 .49 0 0 0-.7 0 .49 .49 0 0 0 0 .7 .49 .49 0 0 0 .7-.1M18.6 265.3v1.5"/>
<path d="M19.9 263.2h.9a.48 .48 0 0 0-.8-.3 .48 .48 0 0 0 .1 .8 .43 .43 0 0 0 .7-.2M20.5 266.8v-1.5l.6 1.5 .6-1.5v1.5M21.2 262.8v1M21.8 262.8a.47 .47 0 0 0-.6 .4M22.1 262.3h.2zM22.2 262.8v1M22.3 266.7v.1h.1M22.7 263l.4-.2h.4v1M22.7 262.8v1M24.1 263.2h.9a.48 .48 0 0 0-.8-.3 .48 .48 0 0 0 .1 .8 .43 .43 0 0 0 .7-.2M25.5 265.7a.57 .57 0 0 0-.7-.4 .57 .57 0 0 0-.4 .6v.4a.55 .55 0 0 0 .5 .6 .55 .55 0 0 0 .6-.6h-.4M26.8 263.8v-1.5l.6 1.5 .5-1.5v1.5"/>
<path d="M27.3 266.3h.8a.44 .44 0 0 0-.4-.5 .44 .44 0 0 0-.4 .5v.1a.47 .47 0 0 0 .3 .4 .47 .47 0 0 0 .5-.2M28.6 266a.49 .49 0 0 1 .7 0 .49 .49 0 0 1 0 .7 .49 .49 0 0 1-.7-.1M28.6 265.3v1.5M28.6 263.6v.2l.1-.1M30 266.3h.8a.44 .44 0 0 0-.4-.5 .44 .44 0 0 0-.4 .5v.1a.47 .47 0 0 0 .3 .4 .47 .47 0 0 0 .5-.2M31.3 265.3v1.5M31.6 262.5a.58 .58 0 0 0-1 .1l.2 .2 .8 .4v.3a.64 .64 0 0 1-1 0M32.1 263l.3-.2h.4l.1 1M32.1 262.3v1.5M33.2 266.1l.9-.1 .1-.2v-.3l-.3-.2h-.7v1.5M33.5 263.2h.8a.48 .48 0 0 0-.7-.3 .48 .48 0 0 0 .1 .8 .43 .43 0 0 0 .6-.2M34.8 263.2h.8a.48 .48 0 0 0-.7-.3 .48 .48 0 0 0 .1 .8 .43 .43 0 0 0 .6-.2"/>
<path d="M34.8 266.7l-.1 .1h.2M35.5 266h.5M36.1 263l.3-.2h.4l.1 1M36.1 262.3v1.5M36.4 265.3h-.9v1.5h.9M36.9 266.7v.1h.1M37.7 266.8h-.1h.1l-.1 .3M38.3 263a.48 .48 0 0 0-.7-.1 .48 .48 0 0 0 0 .7 .48 .48 0 0 0 .7-.1M38.3 262.8v1M38.8 263l.4-.2h.4v1M38.8 262.8v1M40.4 263.7h-.2h.2l-.2 .4"/>
<path d="M40.8 265.7a.57 .57 0 0 0-.7-.4 .57 .57 0 0 0-.4 .6v.4a.57 .57 0 0 0 .4 .6 .57 .57 0 0 0 .7-.4M41.3 265.3v.2zM41.3 265.8v1M41.8 265.8h.5M42 265.3v1.3l.1 .2h.3M42.3 263.8v-1.5l.6 1.5 .6-1.5v1.5M42.9 265.8l.4 1 .4-1M43.3 266.8l-.2 .5-.3 .1M44.9 263a.49 .49 0 0 0-.7-.1 .49 .49 0 0 0 0 .7 .49 .49 0 0 0 .7-.1M44.9 262.8v1M45.3 266h.6M45.5 262.8l.5 1 .4-1"/>
<path d="M46 263.8l-.3 .5h-.3M46.3 265.3h-1v1.5h1M46.7 266.1l.4-.3 .3 .1 .1 .9M46.7 265.8v1M48 262.8v1M48.6 262.8a.47 .47 0 0 0-.6 .4M49 265.8l-.1 1.4-.2 .2-.4-.1M49 266a.49 .49 0 0 0-.8 0 .49 .49 0 0 0 0 .7 .49 .49 0 0 0 .8-.1M49.6 265.3v.2zM49.6 265.8v1M50.1 266.1l.3-.3 .4 .1v.9M50.1 265.8v1"/>
<path d="M51.4 266.3h.9a.47 .47 0 0 0-.7-.4 .47 .47 0 0 0-.1 .7l.3 .2 .5-.2M52.7 266.3h.9a.47 .47 0 0 0-.6-.4 .47 .47 0 0 0-.2 .7l.3 .2 .5-.2M54 265.8v1M54.6 265.8l-.3 .1-.3 .4M56.6 262.7h.5a.82 .82 0 0 1 .5 .8 .82 .82 0 0 1-.5 .7h-.5zM58.1 263.4h.6M59.1 262.7h-1v1.5h1M59.5 262.7h1M60 262.7v1.5M60.8 264.2l.6-1.5 .6 1.5M61 263.7h.8M62.4 262.7v1.5"/>
<path d="M63 262.7v1.5h.9M66.6 262.7v1.5l-1-1.5v1.5M94.9 263.4h.6M95.8 262.7h-.9v1.5M96.2 262.7v1.5M96.8 262.7v1.5h.8M98 263.4h.6M99 262.7h-1v1.5h1M101.8 262.7v1.5l-1-1.5v1.5M102.4 264.2l.5-1.5 .6 1.5M102.6 263.7h.7M103.9 264.2v-1.5l.6 1.5 .6-1.5v1.5"/>
<path d="M105.7 263.4h.6M106.6 262.7h-.9v1.5h.9M107.1 263.2v.2zM132.7 262.7h.5a.82 .82 0 0 1 .5 .8 .82 .82 0 0 1-.5 .7h-.5zM134.2 264.2l.6-1.5 .6 1.5M134.5 263.7h.7M135.8 262.7h1.1M136.4 262.7v1.5M137.1 263.4h.6M138.1 262.7h-1v1.5h1M139.9 262.7v1.5M141.5 262.9a.58 .58 0 0 0-1 .2l.1 .2 .8 .3a.36 .36 0 0 1 0 .6 .72 .72 0 0 1-.9-.2"/>
<path d="M143 262.9a.58 .58 0 0 0-1.1 .2l.2 .2 .7 .3a.36 .36 0 0 1 0 .6 .72 .72 0 0 1-.9-.2M143.4 262.7v1.1a.52 .52 0 0 0 .5 .4 .52 .52 0 0 0 .5-.4v-1.1M145 263.4h.6M145.9 262.7h-.9v1.5h.9M146.4 262.7h.5a.82 .82 0 0 1 .5 .8 .82 .82 0 0 1-.5 .7h-.5zM170.6 263.4h.8l.2-.4-.4-.3h-.6v1.5M171.1 263.4l.5 .8M172.1 263.4h.6M173 262.7h-.9v1.5h.9M173.5 262.7l.5 1.5 .6-1.5M174.9 262.7v1.5M176.5 262.9a.58 .58 0 0 0-1 .2l.1 .2 .8 .3a.36 .36 0 0 1 0 .6 .72 .72 0 0 1-.9-.2"/>
<path d="M176.9 262.7v1.5M177.7 262.9a.7 .7 0 0 1 1 .1 .7 .7 0 0 1-.2 1l-.1 .2a.74 .74 0 0 1-.9-.4 .74 .74 0 0 1 .2-.9zM180.1 262.7v1.5l-1-1.5v1.5M182.1 262.7h.5a.82 .82 0 0 1 .5 .8 .82 .82 0 0 1-.5 .7h-.5zM183.6 264.2l.6-1.5 .6 1.5M183.8 263.7h.8M185.2 262.7h1M185.7 262.7v1.5M186.5 263.4h.6M187.5 262.7h-1v1.5h1"/>
<circle cx="12.9" cy="266.3" r=".51"/>
<circle cx="26.4" cy="266.3" r=".5"/>
<circle cx="47.1" cy="263.3" r=".5"/>
<circle cx="67.7" cy="263.7" r=".51"/>
</g>
<!-- layer: Std Detail - Title Block|text -->
<path d="M0 279.4h.1M93.5 261.6h.1M93.5 261.6v8.9M131.3 261.6h.1M131.3 261.6v8.9M169.1 261.6h.1M169.1 261.6v8.9" fill="none" stroke="#000" stroke-width=".2"/>
<text font-size="6.6" x="81.5" y="254.4">PAVEMENT WITHIN HISTORIC DISTRICT</text>
<g font-size="6.2">
<text x="136.9" y="106.5">REINFORCEMENT, NYSDOT</text>
<text x="11.3" y="124.2">CLASS &quot;C&quot; CONCRETE</text>
<text x="132.6" y="127.7">12&quot; SUBBASE COURSE</text>
<text x="75.5" y="234.2">CITY OF ALBANY - DEPARTMENT OF ENGINEERING</text>
</g>
<g font-size="5.7">
<text x="12" y="96">RESET PAVERS IN</text>
<text x="12" y="106.2">MORTAR PAVER JOINTS</text>
<text x="14.1" y="195.4">MADISON AVENUE: LARK STREET TO THE HUDSON RIVER</text>
<text x="187" y="226.1">NO SCALE</text>
<text x="69.8" y="269.9">SR-4</text>
<text x="107.9" y="269.9">SR-4.DWG</text>
</g>
<g font-size="5.3">
<text x="79" y="41.6">LIMITS OF DISTURBANCE</text>
<text x="137.2" y="102.3">WIRE FABRIC FOR CONCRETE</text>
<text x="12" y="109.7">WITH NON SHRINK GROUT</text>
<text x="136.9" y="109.4">SPECIFICATION</text>
<text x="132.6" y="151.7">SPECIFICATIONS</text>
<text x="14.1" y="199">LARK STREET: MADISON AVENUE TO CLINTON AVENUE</text>
<text x="14.1" y="202.8">CLINTON AVENUE: LARK STREET TO HUDSON RIVER</text>
<text x="14.1" y="215.9">INSPECTION OF THE RESTORATION.</text>
<text x="14.1" y="212.4">HOURS PRIOR TO COMMENCING RESTORATION FOR</text>
<text x="8.8" y="222.2">3. ALL WORK SHALL BE COMPLETED TO THE SATISFACTION</text>
<text x="14.1" y="225.8">OF THE CITY.</text>
</g>
</svg>
